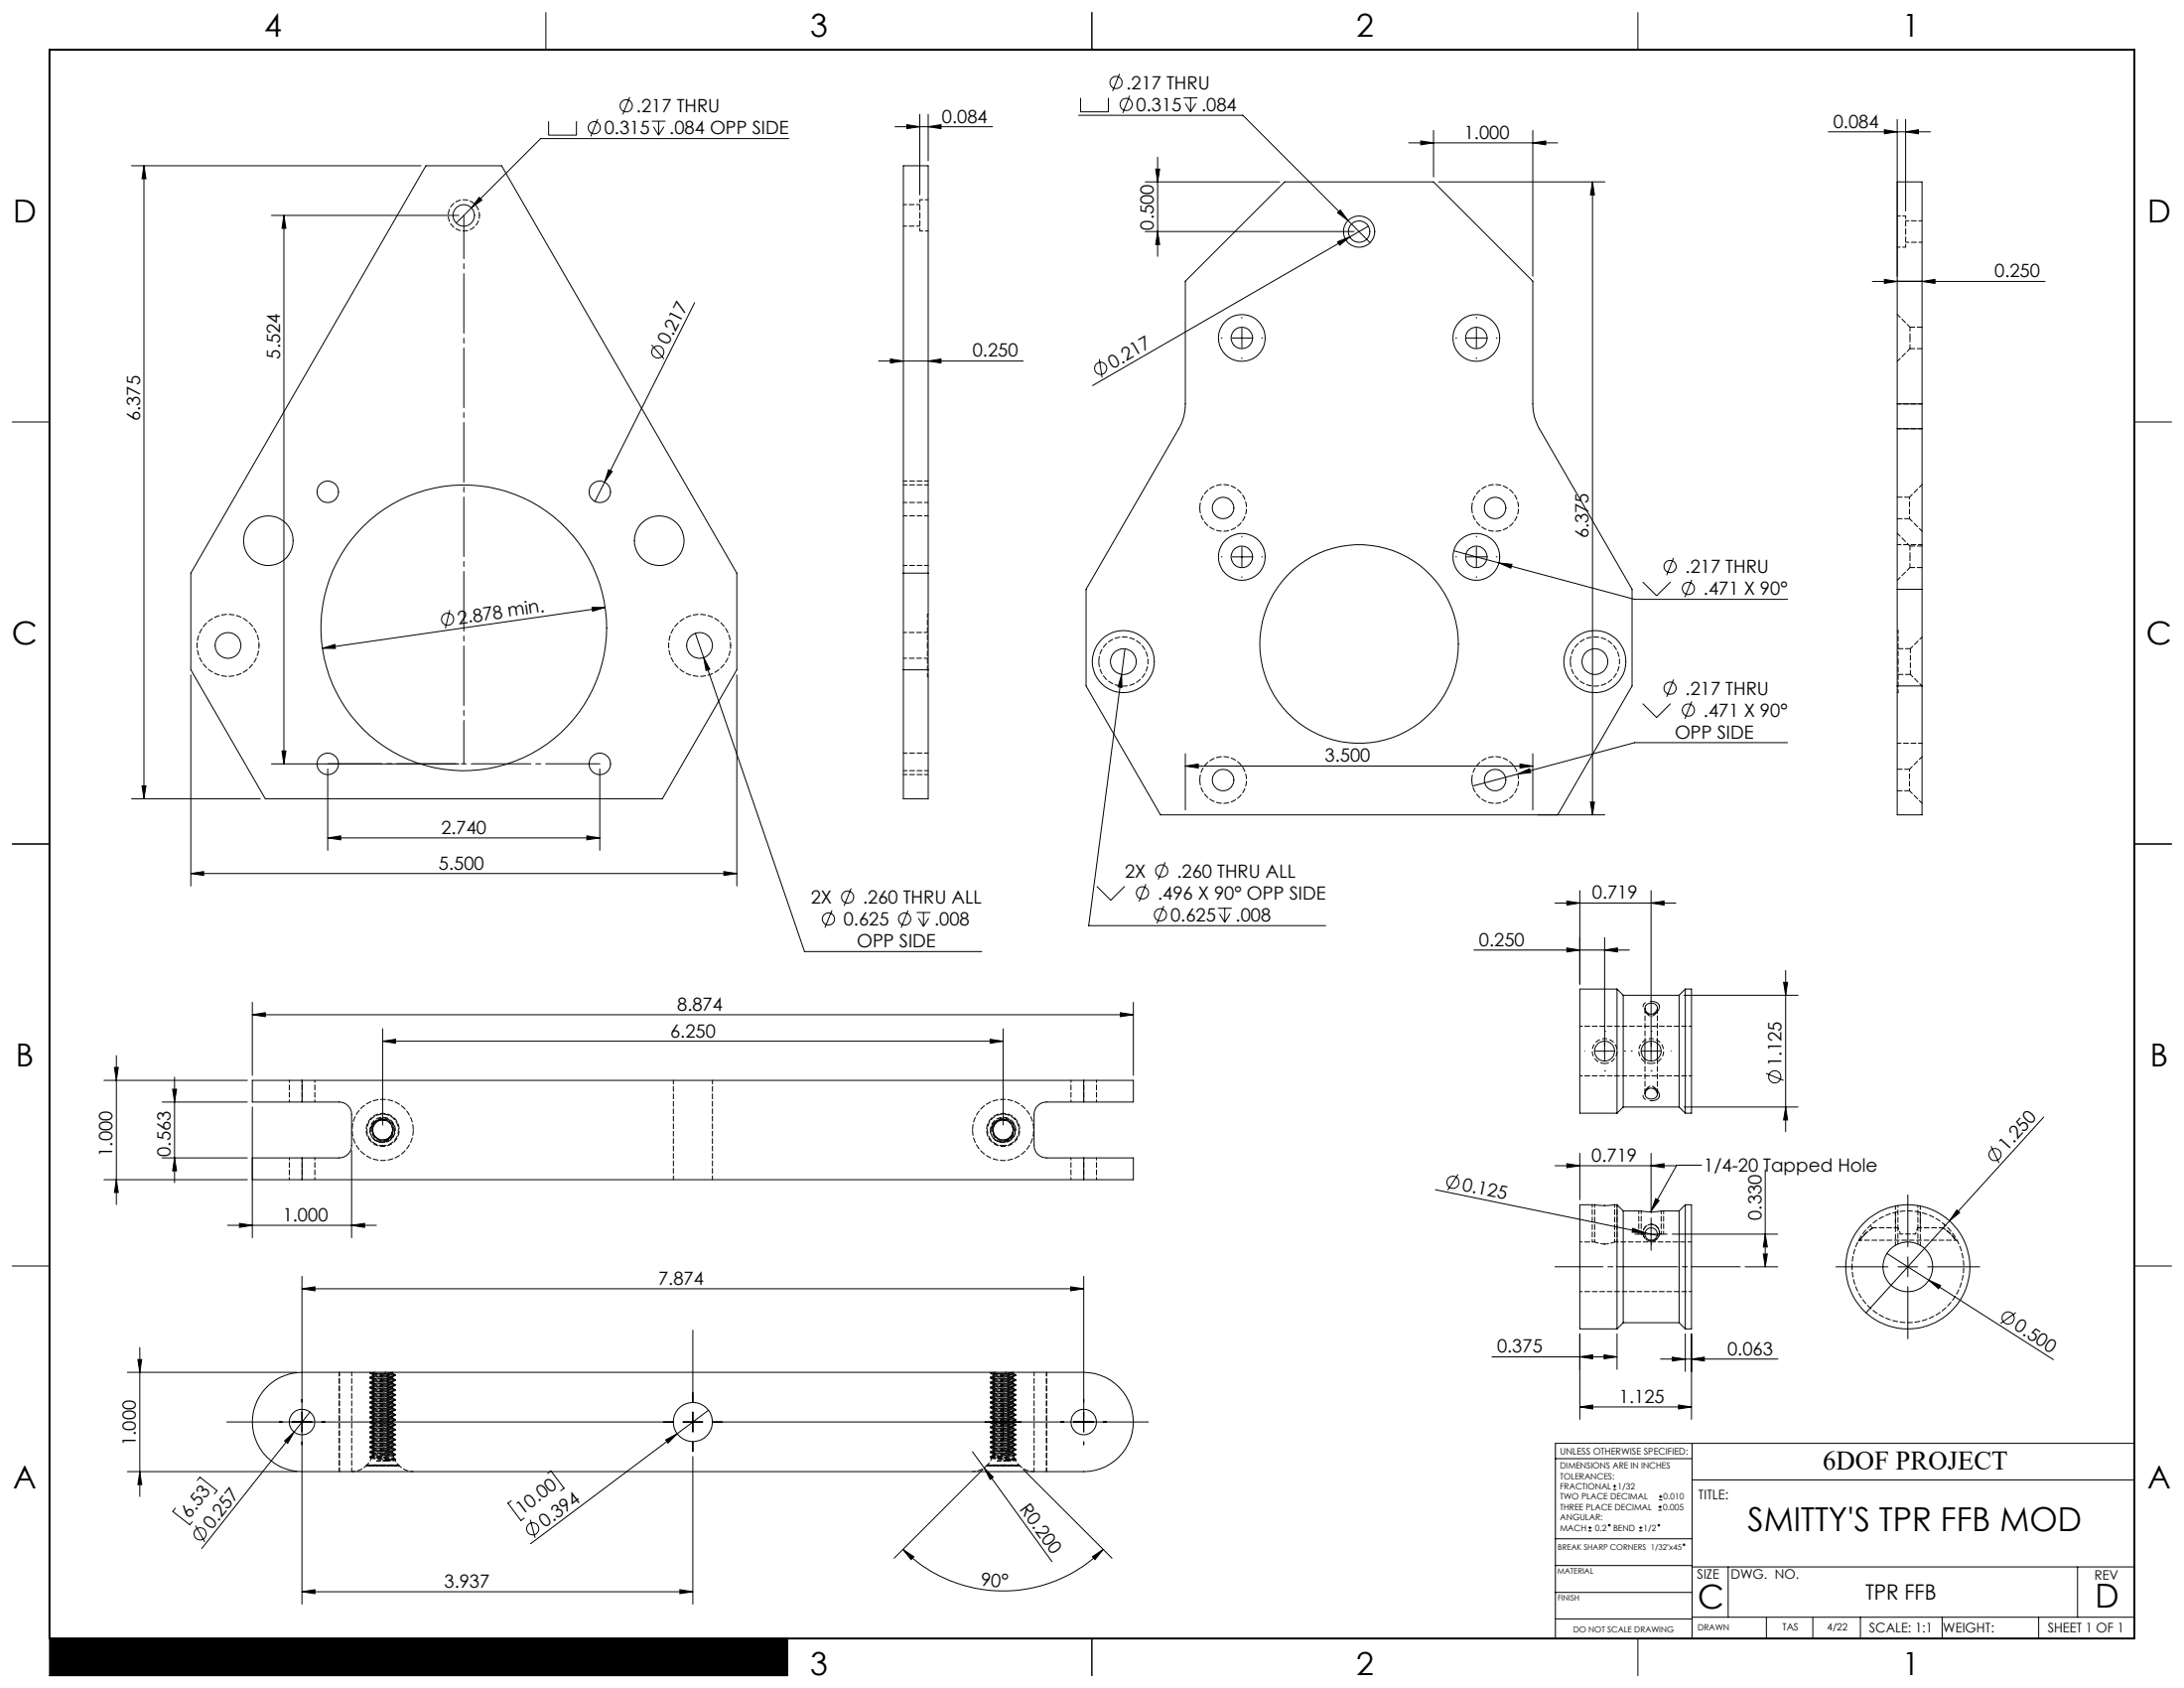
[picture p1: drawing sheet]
<svg xmlns="http://www.w3.org/2000/svg" width="559mm" height="432mm" viewBox="0 0 559 432" stroke-linecap="round" stroke-linejoin="round" font-family="sans-serif">
<g fill="none" stroke="#000" stroke-width=".25">
<path d="M139.7 3.2v9.5M279.4 3.2v9.5M286.5 18.9l-1.8 4.4M419.1 3.2v9.5M140.4 31v3.6h7.1v-3.6M152.9 30.4l-1.7 4.5M161.1 24.8l-1.8 4.5M166.8 31h3.5M167.2 32.4l1.3 2.2M168.5 31v3.6M169.9 32.4l-1.4 2.2M201.8 35.5h-63.5l-21.6 21.5"/>
<path d="M229 32.4h25M232 31.9l3.3 .5-3.3 .5zM235.3 29.2v20.6M237.5 32.4l3.3-.5v1zM237.5 29.2v11.9M276 29.5h42l26.9 26.9M276.5 25v3.6h7.1v-3.6M289 24.5l-1.7 4.4M302.8 25h3.6M303.3 26.5l1.3 2.1M304.6 25v3.6M306 26.5l-1.4 2.1"/>
<path d="M360.4 36.5h38.1M363.5 36.1l3.3 .4-3.3 .5zM366.8 33.4v11.9M392.2 36.5l3.3-.4v.9zM392.2 33.4v37.3M467.8 33.7h26.1M482.1 33.2l3.3 .5-3.3 .5zM485.4 30.6v177.9h6.4v-162h-6.4M487.6 33.7l3.3-.5v1zM487.6 30.6v23.4M33.7 42.4h74M36.8 42.4l.6 3.3h-1.1z"/>
<path d="M36.8 42.4v161.9M69.5 55.1h47.9M72.6 55.1v140.3M72.6 55.1l.6 3.3h-1.1zM109 42.4h19.3l60.2 104.2v24.7l-19 33h-101.6l-19.1-33v-24.7zM122.6 50.5l.7 .7-2.7 2zM231.1 42.4h6.4v161.9h-6.4zM293 46.5h34.4M293 59.2h53.5M295.7 43.3h1l-.5 3.2zM296.2 59.2l.5 3.3h-1zM296.2 40.2v25.4"/>
<path d="M342.9 53.7l2 2.7-2.7-2zM344.9 56.4l5.7 5.7M350.1 57.9l-4.7 2.7M368.1 46.5h42.5M407.5 46.5l.5 3.3h-1.1zM407.5 46.5v162M177.7 77.4l-25.5 50.9M342.2 61.8l3.2-1.2-2.6 2.1zM345.4 60.6l-65.9 38M479.1 72h44.1M482.1 71.5l3.3 .5-3.3 .5zM485.4 71.9h6.4"/>
<path d="M491.8 72l3.3-.5v1zM166.7 88.2l3.2 3.6M224.8 92.4h37M227.8 91.8l3.3 .6-3.3 .5zM237.5 92.4l3.3-.6v1.1zM281.3 91.9l.7 4.7M312.5 86.5h.2M315.2 86.5h5.1M317.7 81.2v.2M317.7 83.9v5.1M317.7 91.5v.3M322.8 86.5h.2"/>
<path d="M372.5 86.5h.2M375.2 86.5h5.1M377.8 81.2v.2M377.8 83.9v5.1M377.8 91.5v.3M382.8 86.5h.2M3.1 107.9h9.6M546.1 107.9h9.5M155.7 120.2l.9 .4-1.9 2.7zM317.7 137.2v.2M317.7 139.9v5.1M377.8 137.2v.2"/>
<path d="M377.8 139.9v5.1M115.1 156.1l-1.2 4.6M151.5 155.4h3.3l-3.2 1zM154.8 155.4l-72.3 10.4M231.1 146.6h6.4M312.5 142.5h.2M315.2 142.5h5.1M317.7 147.5v.2M322.8 142.5h.2M372 140.9l46.3 12.4h39.1M372.5 142.5h.2M375.2 142.5h5.1"/>
<path d="M377.8 147.5v.2M382.8 142.5h.2M383.5 144l3.4 .4-.3 .9zM420.3 148.9l3.6 3.5 3.5-3.5M428.2 142.7l-1.8 4.4M432.9 148.3l-1.8 4.5M485.4 150.7h6.4M48.8 172.6v54M82.5 165.8l3.2-.9 .1 1zM177.9 162l27.9 81.4h45.4M180.1 168.2l1.5 3-.9 .3zM188.5 172.6v54"/>
<path d="M231.1 171.3h6.4M287 172.5l.1 3.4-1-.2zM287 172.5l-8.4 64.3h60.6M287.8 166l-.8 6.5M420.3 180l3.6 3.6 3.5-3.6M428.2 173.8l-1.8 4.5M432.9 179.4l-1.8 4.5M485.4 175.5h6.4M69.5 195.4h47.9M72.1 192.1h1.1l-.6 3.3zM83.9 196.7v20.8M153.5 196.7v20.8"/>
<path d="M303.3 196l3.3-.6v1.1zM303.3 192.8v14.4M303.3 196h88.9M388.3 198l3.1-1.4 .3 1zM388.9 195.4l3.3 .6-3.3 .5zM392.2 192.8v14.4M457.4 190h-39.1l-41.5 11.1M3.1 215.9h9.6M33.7 204.3h32.9M36.3 201h1.1l-.6 3.3zM83.9 214.3l3.3-.5v1zM83.9 214.3h69.6"/>
<path d="M150.1 213.8l3.4 .5-3.4 .5zM406.9 205.2h1.1l-.5 3.3zM410.6 208.5h-113.7l-19-33v-24.8l23.7-41a12.3 12.3 0 0 0 1.7-6.4v-31.4l25.4-25.4h38.1l25.4 25.4v31.4a12.3 12.3 0 0 0 1.7 6.4l23.7 41v24.8l-19.1 33M546.1 215.9h9.5M48.8 223.4l3.3-.4v.9zM48.8 223.4h139.7M185.2 223l3.3 .4-3.3 .5zM212.9 232.9l-1.8 4.4M217.8 227.3l-1.8 4.4M232.3 232.9l-1.7 4.4M234.5 233.4h3.6M235 234.8l1.3 2.2"/>
<path d="M236.3 233.4v3.6M237.6 234.8l-1.3 2.2M280.6 226.7l3.6 3.6 3.6-3.6M293.2 226.2l-1.8 4.4M297.8 231.8l-1.8 4.4M298.1 220.6l-1.8 4.4M311.6 232.3h3.6M312 233.8l1.4 2.1M313.4 232.3v3.6M314.7 233.8l-1.3 2.1M397.9 231h30.9M400.9 230.5l3.3 .5-3.3 .5z"/>
<path d="M404.2 227.8v23.9M410.6 239.9v31.5M422.5 231l3.3-.5v1zM422.5 227.8v43.6M64.6 259.6l3.3-.6v1.1zM64.6 256.4v18.7M64.6 259.6h225.4M286.7 259l3.3 .6-3.3 .5zM290 256.4v18.7M377.1 243h39.8M400.9 242.5l3.3 .5-3.3 .5zM410.6 243l3.2-.5v1z"/>
<path d="M413.7 253v31.8M413.7 253h-9.5v31.8h9.5M413.7 253l1.6 1.6M415.3 254.6v28.6M415.3 254.6h14.3M420.9 258a1.59 1.59 0 0 0 1.6 1.4 1.59 1.59 0 0 0 1.5-1.4M429.6 254.6v28.6M430.9 254.6h29.2M431.2 253h1.6v31.8h-1.6M431.2 253v31.8M431.2 253l-1.6 1.6M456.4 251.3h1l-.5 3.3z"/>
<path d="M456.9 248.2v41.3M26.6 276.4h36.7M29.3 273h1l-.5 3.4zM29.8 270v38.1M44.2 278.6h1l-.5 3.3zM44.7 275.6v26.9M97.9 266.3l3.3-.4v1zM97.9 263.2v24.6M97.9 266.3h158.7M253.3 265.9l3.3 .4-3.3 .6zM256.6 263.2v24.6M405.4 268.9h.1"/>
<path d="M408 268.9h5.1M410.6 263.8h.1M410.6 274h.1M415.6 268.9h.1M417.4 268.9h.1M419.9 268.9h5.1M420.9 279.8a1.59 1.59 0 0 1 1.6-1.5 1.59 1.59 0 0 1 1.5 1.5M420.9 266.9v4M422.5 263.8h.1M422.5 274h.1M424 266.9v4M427.5 268.9h.1"/>
<path d="M451.9 274.6l4.4 1.8M41.5 281.9h21.8M41.5 296.2h21.8M44.7 296.2l.5 3.3h-1zM64.6 296.2h22.2a3.1 3.1 0 0 0 3.2-3.2v-7.9a3.2 3.2 0 0 0-3.2-3.2h-22.2v-5.5h225.4v5.5h-22.2a3.2 3.2 0 0 0-3.2 3.2v7.9a3.1 3.1 0 0 0 3.2 3.2h22.2v5.6h-225.4M64.6 283.2v33.4M90 294.3v22.3M98.6 286.6a2.55 2.55 0 0 0-3.2 1.8 2.55 2.55 0 0 0 1.9 3.1 2.55 2.55 0 0 0 3.1-1.8M257.3 286.6a2.55 2.55 0 0 0-3.1 1.8 2.55 2.55 0 0 0 1.8 3.1 2.55 2.55 0 0 0 3.1-1.8M397.9 298.2h30.9M400.9 297.7l3.3 .5-3.3 .5zM404.2 295v11.9"/>
<path d="M415.3 283.2l-1.6 1.6M415.3 283.2h14.3M422.5 298.2l3.3-.5v1zM422.5 295v15.3M429.6 283.2l1.6 1.6M430.9 283.2h29.2M435.4 298.1h-6.4l-6.5 11.7M451.7 299.2v24.9M456.9 283.2l.5 3.3h-1zM509.4 293.2l2.1 4.3M522.9 285.7l-45.5 50.1M26.6 301.8h36.7"/>
<path d="M29.8 301.8l.5 3.2h-1zM58.2 313.4h38.1M61.3 312.9l3.3 .5-3.3 .6zM90 313.4l3.3-.5v1.1zM367.3 304.3l53.6 11M373.1 300.4l-2.7 4M413.7 308.2v31.7M413.7 308.2h-.6a15.1 15.1 0 0 1-5.1 0h-3.8v31.7h9.5M413.7 308.2l1.6 1.6M415.3 309.8v28.5M415.3 309.8h4.7a12.9 12.9 0 0 0 5 0h4.6M417.8 314.2l3.1 1.1-3.3-.1z"/>
<path d="M418.3 315.7h8.3M420.9 315.3l3.1 .7M422.5 311.6v8.2M423.6 306.6l.9 .5-2 2.7zM427.8 315.7h27M429.6 309.8v28.5M431.2 308.2h1.6v31.7h-1.6M431.2 308.2v31.7M431.2 308.2l-1.6 1.6M451.7 315.7l.5 3.3h-1zM488.1 305.6v13.4M500.7 309.5l.7 .7-2.6 2.1z"/>
<path d="M3.1 323.8h9.6M77.3 329.7l3.3-.5v1zM77.3 326.5v83.9M77.3 329.7h200M274 329.2l3.3 .5-3.3 .5zM277.3 326.5v39.8M415.3 338.3l-1.6 1.6M415.3 338.3h14.3M429.6 338.3l1.6 1.6M446.5 324.1h8.3M451.2 320.8h1l-.5 3.3zM469.7 324.1h13.4"/>
<path d="M482.8 320.6l10.7 6.9M485.6 324.1h5.1M488.1 321.5v5.1M488.1 329.1v13.4M493.2 324.1h13.4M493.5 327.5l3 1.3-.5 .9zM493.5 327.5l31.9 20.3M515.8 335.8l-4 2.8M546.1 323.8h9.5M32.6 351h43.4M35.3 347.8h1l-.5 3.2zM35.8 344.7v38.1"/>
<path d="M68.3 354.8a12.7 12.7 0 0 1 9-3.8h200a12.7 12.7 0 0 1 12.7 12.7 12.7 12.7 0 0 1-12.7 12.7h-200a12.7 12.7 0 0 1-11.8-7.8 12.7 12.7 0 0 1 2.8-13.8zM177.3 340.3v18.4M256.6 359.1v9.3M381.7 347.1h32M404.2 359.9l3.3-.5v1zM404.2 347.1l3.3-.5v1zM404.2 341.2v21.9M404.2 359.9h28.6M410.4 346.6l3.3 .5-3.3 .5zM413.7 341.2v9.1M424.9 347.7h30M427.9 347.2l3.3 .5-3.3 .5z"/>
<path d="M429.5 359.4l3.3 .5-3.3 .5zM431.2 341.2v9.6M432.8 347.7l3.3-.5v1zM432.8 341.2v21.9M32.6 376.4h43.4M35.8 376.4l.5 3.4h-1zM50.5 378.7l.7-.8 4.3 3.4-.6 .9M58 363.7h114.2M72.8 368.6l2.4-2.3-1.6 2.9zM79.3 361.2l-27.7 34.9M140.1 376.9l.9-.6 3.3 4.4-.9 .7M170.3 368.3l3-1.6-2.4 2.4z"/>
<path d="M173.3 366.7l-37.6 28.2M174.7 363.7h5.1M177.3 372.6v37.8M177.3 361.2v5.1M177.3 368.8v2.5M181.3 360.8l-8 5.9M182.4 363.7h111.4M248.8 371.4l20.4 28.1M251.5 375.9l-22.7 22.7M251.8 375.5l2.3 2.4-.8 .6zM261.8 375.9l22.7 22.7M277.3 368.8v.8"/>
<path d="M398 373.1h34.9M413.1 379.8v.8M432.9 369.2v49.9M432.9 378.6h113.2M546.1 369.2h-148.1v49.9M44.9 385.8l-.7 .8 4.4 3.5 .6-.8M50 390.3l2.4 4.1M130.8 383.9l-.8 .6 3.3 4.5 .8-.7M135.7 388.8l1.2 4.6M231 396.3l2.8 1.9-.7 .8zM231 396.3a36.2 36.2 0 0 0 51.3 0M279.5 398.2l2.8-1.9-2.1 2.7z"/>
<path d="M398 393.6h35M406.4 391.6h.8M406.4 390.8h.8M406.8 390.4v.8M412.7 381h.9M412.7 380.2h.9M419.4 391.6h.8M419.4 390.8h.8M419.8 390.4v.8M424.3 386.3h.9M424.3 385.5h.9M424.5 383.7h.8"/>
<path d="M424.5 382.8h.8M424.7 385.1v.8M424.9 382.4v.9M12.7 419.1h188.8v9.6h-188.8zM77.3 407.2l3.3-.6v1.1zM77.3 407.2h100M139.7 419.1v9.6M174 406.6l3.3 .6-3.3 .5zM279.4 419.1v9.6M398 407.4h34.9M398 400.5h35M398 414.1h34.9"/>
<path d="M419.1 419.1v9.6M432.9 413.7h113.2M432.9 400.8h113.2M442.2 400.8v12.9M451.9 413.7v5.4M463.8 413.7v5.4M476 413.7v5.4M496.9 413.7v5.4M521.6 413.7v5.4M531.6 400.8v12.9"/>
<circle cx="152" cy="32.7" r="1.56"/>
<circle cx="160.2" cy="27.1" r="1.56"/>
<circle cx="285.6" cy="21.1" r="1.56"/>
<circle cx="288.1" cy="26.7" r="1.56"/>
<circle cx="118.7" cy="55.1" r="2.75"/>
<circle cx="347.7" cy="59.2" r="2.75"/>
<circle cx="347.7" cy="59.3" r="4"/>
<circle cx="168.3" cy="90" r="1.55"/>
<circle cx="281.6" cy="94.2" r="1.55"/>
<circle cx="317.7" cy="86.4" r="6"/>
<circle cx="317.7" cy="86.4" r="2.75"/>
<circle cx="377.7" cy="86.4" r="6"/>
<circle cx="377.8" cy="86.4" r="2.75"/>
<circle cx="68.7" cy="138.3" r="6.3"/>
<circle cx="83.9" cy="125.8" r="2.75"/>
<circle cx="153.5" cy="125.8" r="2.75"/>
<circle cx="168.7" cy="138.3" r="6.4"/>
<circle cx="313" cy="129.9" r="2.75"/>
<circle cx="382.6" cy="129.9" r="2.75"/>
<circle cx="114.5" cy="158.4" r="1.57"/>
<circle cx="317.7" cy="142.5" r="6"/>
<circle cx="317.7" cy="142.5" r="2.75"/>
<circle cx="377.7" cy="142.5" r="6"/>
<circle cx="377.8" cy="142.5" r="2.75"/>
<circle cx="427.3" cy="144.9" r="1.55"/>
<circle cx="432" cy="150.5" r="1.55"/>
<circle cx="58.3" cy="165.1" r="3.3"/>
<circle cx="118.7" cy="160.6" r="36.6"/>
<circle cx="179" cy="165.1" r="3.3"/>
<circle cx="287.4" cy="169.3" r="7.9"/>
<circle cx="287.4" cy="169.2" r="3.3"/>
<circle cx="347.7" cy="164.7" r="25.4"/>
<circle cx="408.1" cy="169.3" r="7.9"/>
<circle cx="408.1" cy="169.2" r="3.3"/>
<circle cx="427.3" cy="176" r="1.55"/>
<circle cx="83.9" cy="195.4" r="2.75"/>
<circle cx="153.5" cy="195.4" r="2.75"/>
<circle cx="313" cy="199.5" r="2.75"/>
<circle cx="382.6" cy="199.5" r="2.75"/>
<circle cx="432" cy="181.6" r="1.55"/>
<circle cx="212" cy="235.1" r="1.55"/>
<circle cx="216.9" cy="229.5" r="1.55"/>
<circle cx="231.5" cy="235.1" r="1.55"/>
<circle cx="292.3" cy="228.4" r="1.56"/>
<circle cx="296.9" cy="234" r="1.56"/>
<circle cx="297.2" cy="222.8" r="1.56"/>
<circle cx="410.6" cy="268.9" r="2.56"/>
<circle cx="422.5" cy="268.9" r="2.55"/>
<circle cx="454.1" cy="275.5" r="1.55"/>
<circle cx="97.6" cy="289.2" r="2.85"/>
<circle cx="256.3" cy="289.2" r="2.85"/>
<circle cx="510.4" cy="295.4" r="1.55"/>
<circle cx="371.7" cy="302.4" r="1.56"/>
<circle cx="422.5" cy="315.7" r="1.6"/>
<circle cx="488.1" cy="324.1" r="15.9"/>
<circle cx="488.1" cy="324.1" r="6.4"/>
<circle cx="513.8" cy="337.2" r="1.56"/>
<circle cx="77.3" cy="363.8" r="3.3"/>
<circle cx="177.3" cy="363.8" r="5"/>
<circle cx="277.3" cy="363.8" r="3.3"/>
<circle cx="51.2" cy="392.4" r="1.55"/>
<circle cx="136.3" cy="391.1" r="1.56"/>
<circle cx="411.8" cy="390.1" r=".2"/>
<circle cx="424.4" cy="390.2" r=".21"/>
<circle cx="430.9" cy="395.2" r=".2"/>
</g>
<g fill="none" stroke="#000" stroke-width=".25" stroke-dasharray="1.3 .6" stroke-dashoffset="-.1">
<path d="M281.1 169.2a6.3 6.3 0 0 1 9.2-5.6 6.3 6.3 0 0 1 .8 10.7 6.3 6.3 0 0 1-9.9-4.1l-.1-1M401.8 169.2a6.3 6.3 0 0 1 9.1-5.6 6.3 6.3 0 0 1 .9 10.7 6.3 6.3 0 0 1-9.9-4.1l-.1-1M105.7 289a7.8 7.8 0 0 0-11.4-6.9 7.8 7.8 0 0 0-.9 13.3 7.8 7.8 0 0 0 12.3-5.2v-1.2M248.8 289a7.8 7.8 0 0 1 11.5-6.9 7.8 7.8 0 0 1 .9 13.3 7.8 7.8 0 0 1-12.3-5.2l-.1-1.2M94.8 351.3l6.4 .6-6.5 .6M94.8 352.6l6.4 .5-6.5 .7M94.8 353.8l6.4 .6-6.5 .6M94.8 355.1l6.4 .6-6.5 .6M94.8 356.4l6.4 .6-6.5 .6M94.8 357.6l6.4 .6-6.5 .7M94.8 358.9l6.4 .6-6.5 .6M253.6 351.3l6.3 .6-6.5 .6"/>
<path d="M253.6 352.6l6.3 .5-6.5 .7M253.6 353.8l6.3 .6-6.5 .6M253.6 355.1l6.3 .6-6.5 .6M253.6 356.4l6.3 .6-6.5 .6M253.6 357.6l6.3 .6-6.5 .7M253.6 358.9l6.3 .6-6.5 .6M94.8 360.2l6.4 .6-6.5 .6M94.8 361.5l6.4 .5-6.5 .7M94.8 362.7l6.4 .6-6.5 .6M94.8 364l6.4 .6-6.5 .6M94.8 365.3l6.4 .5-6.5 .7M94.8 366.5l6.4 .6-6.5 .6"/>
<path d="M94.8 367.8l6.4 .6-6.5 .6M94.8 369.1l6.4 .6-6.5 .6M94.8 370.3l6.4 .6-6.5 .7M94.8 371.6l6.4 .6-6.5 .6M100.5 371.6l-5.3 .7M100.5 372.4l-5.2-.5M253.6 360.2l6.3 .6-6.5 .6M253.6 361.5l6.3 .5-6.5 .7M253.6 362.7l6.3 .6-6.5 .6M253.6 364l6.3 .6-6.5 .6M253.6 365.3l6.3 .5-6.5 .7M253.6 366.5l6.3 .6-6.5 .6"/>
<path d="M253.6 367.8l6.3 .6-6.5 .6M253.6 369.1l6.3 .6-6.5 .6M253.6 370.3l6.3 .6-6.5 .7M253.6 371.6l6.3 .6-6.5 .6M259.2 371.6l-5.2 .7M259.3 372.4l-5.2-.5"/>
</g>
<g fill="none" stroke="#000" stroke-width=".25" stroke-dasharray="1.3 .6">
<path d="M488.7 89.2h3.1M491.8 83.7h-3.1M307 129.9a6 6 0 0 1 8.7-5.3 6 6 0 0 1 .8 10.2 6 6 0 0 1-9.5-3.9v-1M376.6 129.9a6 6 0 0 1 8.7-5.3 6 6 0 0 1 .8 10.2 6 6 0 0 1-9.5-3.9v-1M485.4 132.7h3.2M488.6 127.2h-3.1M491.8 139.7h-3.1M237.5 157.2h-.2M488.7 145.2h3.1M237.3 173h.2M485.4 177.2h.2M485.6 161.3h-.2"/>
<path d="M485.6 172.5h3.2M488.8 165.9h-3.1M307 199.5a6 6 0 0 1 8.7-5.3 6 6 0 0 1 .8 10.2 6 6 0 0 1-9.5-3.9v-1M376.6 199.5a6 6 0 0 1 8.7-5.3 6 6 0 0 1 .8 10.2 6 6 0 0 1-9.5-3.9v-1M488.6 196.8h-3.1M485.4 202.3h3.2M420.9 257.9v9M420.9 270.9v8.9M424.1 266.9v-9M424.1 279.8v-8.9M94.7 289.6a3.2 3.2 0 0 1 3.8-3.8 3.2 3.2 0 0 1 2.2 4.8 3.2 3.2 0 0 1-5.2 .6M100.3 290.1a2.7 2.7 0 0 1-3.6 1.2 2.7 2.7 0 0 1-1.3-3.6 2.7 2.7 0 0 1 3.6-1.3 3 3 0 0 1 1.5 4.1 3 3 0 0 1-4.1 1.4"/>
<path d="M100.4 288.5l-.2-.5M100.4 289.6v.2M253.5 289.6a3.2 3.2 0 0 1 3.7-3.8 3.2 3.2 0 0 1 2.3 4.8 3.2 3.2 0 0 1-5.3 .6M259 290.1a2.7 2.7 0 0 1-3.6 1.2 2.7 2.7 0 0 1-1.2-3.6 2.7 2.7 0 0 1 3.6-1.3 3 3 0 0 1 1.5 4.1 3 3 0 0 1-4.1 1.4M259.1 289.6v.2M410.4 308.4h.2M410.6 318.2h-.3M422.3 310h.2M475.5 317.5l.4-.2M475.9 317.2h.1M479.2 314.1h.1M500.4 317.2l.4 .3"/>
<path d="M94.7 352.3v.2M94.7 353.6v.2M94.7 354.9v.1M94.7 356.2v.1M94.7 357.4v.2M94.7 358.7v.2M94.7 360v.1M94.7 351.1v.1M94.7 351.2v.1M94.7 352.5h.1M94.7 353.8h.1M94.7 355v.1"/>
<path d="M94.7 356.3h.1M94.7 357.6h.1M94.7 358.9h.1M95.4 359.2v.4M95.4 358v.3M95.4 356.7v.3M95.4 355.4v.4M95.4 354.2v.3M95.4 352.9v.3M95.4 351.6v.3M95.4 352l5 .6M95.4 353.2l5 .6"/>
<path d="M95.4 354.5l5 .6M95.4 355.8l5 .6M95.4 357l5 .6M95.4 358.3l5 .6M95.4 359.6l5 .6M100.4 351l-5 .7M100.5 351.3l-5.1 .6M100.5 352.6l-5.1 .6M100.5 353.9l-5.1 .6M100.5 355.1l-5.1 .7M100.5 356.4l-5.1 .6M100.5 357.7l-5.1 .6"/>
<path d="M100.5 358.9l-5.1 .7M100.5 351.3v-.3M100.5 352.6v-.3M100.5 353.9v-.4M100.5 355.1v-.3M100.5 356.4v-.3M100.5 357.7v-.4M100.5 358.9v-.3M101.2 353.1v-.1M101.2 354.4v-.2M101.2 355.7v-.2M101.2 356.9v-.1"/>
<path d="M101.2 358.2v-.1M101.2 359.5v-.2M101.2 351.9v-.2M253.4 352.3v.2M253.4 353.6v.2M253.4 354.9v.1M253.4 356.2v.1M253.4 357.4v.2M253.4 358.7v.2M253.4 360v.1M253.4 351.1v.1M253.4 351.2l.1 .1"/>
<path d="M253.4 352.5h.1M253.4 353.8h.1M253.4 355l.1 .1M253.4 356.3h.1M253.4 357.6h.1M253.4 358.9h.1M254.1 359.2v.4M254.1 358v.3M254.1 356.7v.3M254.1 355.4v.4M254.1 354.2v.3M254.1 352.9v.3"/>
<path d="M254.1 351.6v.3M254.1 352l5.1 .6M254.1 353.2l5.1 .6M254.1 354.5l5.1 .6M254.1 355.8l5.1 .6M254.1 357l5.1 .6M254.1 358.3l5.1 .6M254.1 359.6l5.1 .6M259.1 351l-4.9 .7M259.2 351.3l-5.1 .6M259.2 352.6l-5.1 .6M259.2 353.9l-5.1 .6"/>
<path d="M259.2 355.1l-5.1 .7M259.2 356.4l-5.1 .6M259.2 357.7l-5.1 .6M259.2 358.9l-5.1 .7M259.2 351.3v-.3M259.2 352.6v-.3M259.2 353.9v-.4M259.2 355.1v-.3M259.2 356.4v-.3M259.2 357.7v-.4M259.2 358.9v-.3M259.9 353.1v-.1"/>
<path d="M259.9 354.4v-.2M259.9 355.7v-.2M259.9 356.9v-.1M259.9 358.2v-.1M259.9 359.5v-.2M259.9 351.9v-.2M93.9 374.8l-.2 .2M94.7 361.2v.2M94.7 362.5v.2M94.7 363.8v.1M94.7 365v.2M94.7 366.3v.2"/>
<path d="M94.7 367.6v.1M94.7 368.9v.1M94.7 370.1v.2M94.7 371.4v.2M94.7 372.7v.1M94.7 360.1h.1M94.7 361.4h.1M94.7 362.7h.1M94.7 363.9v.1M94.7 365.2h.1M94.7 366.5h.1M94.7 367.7v.1"/>
<path d="M94.7 369h.1M94.7 370.3h.1M94.7 371.6h.1M94.7 372.8h.1M94.7 372.8l.4 .3M95.3 371.9l-.1 .4M95.4 370.7v.3M95.4 369.4v.3M95.4 368.1v.4M95.4 366.9v.3M95.4 365.6v.3M95.4 364.3v.3"/>
<path d="M95.4 363.1v.3M95.4 361.8v.3M95.4 360.5v.3M95.4 360.9l5 .5M95.4 362.1l5 .6M95.4 363.4l5 .6M95.4 364.7l5 .6M95.4 365.9l5 .6M95.4 367.2l5 .6M95.4 368.5l5 .6M95.4 369.7l5 .6M100.4 372.6l.5-.3"/>
<path d="M100.5 360.2l-5.1 .6M100.5 361.5l-5.1 .6M100.5 362.7l-5.1 .7M100.5 364l-5.1 .6M100.5 365.3l-5.1 .6M100.5 366.6l-5.1 .6M100.5 367.8l-5.1 .7M100.5 369.1l-5.1 .6M100.5 370.4l-5.1 .6M100.5 360.2v-.3M100.5 361.5v-.3M100.5 362.7v-.3"/>
<path d="M100.5 364v-.3M100.5 365.3v-.3M100.5 366.6v-.4M100.5 367.8v-.3M100.5 369.1v-.3M100.5 370.4v-.4M100.5 371.6v-.3M100.8 373.6l.1-.1M101.1 373.3l-.3-.2M101.2 360.8v-.2M101.2 362v-.1M101.2 363.3v-.2"/>
<path d="M101.2 364.6v-.2M101.2 365.8v-.1M101.2 367.1v-.2M101.2 368.4v-.2M101.2 369.6v-.1M101.2 370.9v-.1M101.2 372.2v-.2M101.2 373.5v-.2M102.2 375l-.2-.2M252.6 374.8l-.2 .2M253.4 361.2v.2M253.4 362.5v.2"/>
<path d="M253.4 363.8v.1M253.4 365v.2M253.4 366.3v.2M253.4 367.6v.1M253.4 368.9v.1M253.4 370.1v.2M253.4 371.4v.2M253.4 372.7v.1M253.4 360.1h.1M253.4 361.4h.1M253.4 362.7h.1M253.4 363.9l.1 .1"/>
<path d="M253.4 365.2h.1M253.4 366.5h.1M253.4 367.7l.1 .1M253.4 369h.1M253.4 370.3h.1M253.4 371.6h.1M253.4 372.8h.1M253.4 372.8l.4 .3M254.1 371.9l-.1 .4M254.1 370.7v.3M254.1 369.4v.3M254.1 368.1v.4"/>
<path d="M254.1 366.9v.3M254.1 365.6v.3M254.1 364.3v.3M254.1 363.1v.3M254.1 361.8v.3M254.1 360.5v.3M254.1 360.9l5.1 .5M254.1 362.1l5.1 .6M254.1 363.4l5.1 .6M254.1 364.7l5.1 .6M254.1 365.9l5.1 .6M254.1 367.2l5.1 .6"/>
<path d="M254.1 368.5l5.1 .6M254.1 369.7l5.1 .6M259.1 372.6l.5-.3M259.2 360.2l-5.1 .6M259.2 361.5l-5.1 .6M259.2 362.7l-5.1 .7M259.2 364l-5.1 .6M259.2 365.3l-5.1 .6M259.2 366.6l-5.1 .6M259.2 367.8l-5.1 .7M259.2 369.1l-5.1 .6M259.2 370.4l-5.1 .6"/>
<path d="M259.2 360.2v-.3M259.2 361.5v-.3M259.2 362.7v-.3M259.2 364v-.3M259.2 365.3v-.3M259.2 366.6v-.4M259.2 367.8v-.3M259.2 369.1v-.3M259.2 370.4v-.4M259.2 371.6v-.3M259.5 373.6l.1-.1M259.9 373.3l-.3-.2"/>
<path d="M259.9 360.8v-.2M259.9 362v-.1M259.9 363.3v-.2M259.9 364.6v-.2M259.9 365.8v-.1M259.9 367.1v-.2M259.9 368.4v-.2M259.9 369.6v-.1M259.9 370.9v-.1M259.9 372.2v-.2M259.9 373.5v-.2M260.9 375l-.2-.2"/>
</g>
<g fill="none" stroke="#000" stroke-width=".25" stroke-dasharray="1.3 .6" stroke-dashoffset=".5">
<path d="M122.7 55.1a4 4 0 0 0-5.8-3.6 4 4 0 0 0-.7 6.8 4 4 0 0 0 6.4-2.4l.1-.8M235.4 55.1v-4M235.4 59.1v-4M235.4 59.1h2.1M237.5 51.1h-2.1M487.6 59.2v-4M487.6 55.2h-2.2M485.4 63.2h2.2M487.6 63.2v-4M66.3 165.1a7.9 7.9 0 0 0-11.6-7.1 7.9 7.9 0 0 0-.9 13.6 7.9 7.9 0 0 0 12.4-5.4l.1-1.1M186.9 165.1a7.9 7.9 0 0 0-11.5-7.1 7.9 7.9 0 0 0-1 13.6 7.9 7.9 0 0 0 12.5-5.4v-1.1M237.3 165.1v-7.9"/>
<path d="M237.3 173v-7.9M485.6 169.2v-7.9M485.6 177.2v-8M100.4 288.7v.9M419.3 309.8v5.9M419.9 315.7h1M419.9 309.8v5.9M424.1 315.7h.9M425 315.7v-5.9M425.7 309.8v5.9M485.6 310v4.1M485.6 314.1v4.1"/>
<path d="M486.2 315.7h4M490.7 314.1v-4.1M490.7 318.2v-4.1M473.9 324a14.3 14.3 0 0 1 21.2-12.4 14.3 14.3 0 0 1 .6 24.6 14.3 14.3 0 0 1-21.8-11.4v-.8M93.7 375a5.1 5.1 0 0 1-3.6 1.4M95 373l-1.1 1.8M105.7 376.4a5.1 5.1 0 0 1-3.5-1.4M252.4 375a5.1 5.1 0 0 1-3.6 1.4M253.8 373l-1.2 1.8M264.5 376.4a5.1 5.1 0 0 1-3.6-1.4"/>
</g>
<g fill="none" stroke="#000" stroke-width=".25" stroke-dasharray="1.3 .6" stroke-dashoffset=".4">
<path d="M231.1 57.8h4.3M235.4 52.3h-4.3M491.8 56.5h-4.2M487.6 62h4.2M231.1 168.4h6.2M237.3 161.8h-6.2M488.8 172.5l3 3M491.8 162.9l-3 3M485 308.5v10M491.3 308.5v10M94.7 352.5l.7 .4M94.7 353.8l.7 .4"/>
<path d="M94.7 355.1l.7 .4M94.7 356.3l.7 .4M94.7 357.6l.7 .4M94.7 358.9l.7 .4M94.7 351.3l.7 .4M95.4 351.9l-.7 .4M95.4 353.2l-.7 .4M95.4 354.5l-.7 .4M95.4 355.7l-.7 .4M95.4 357l-.7 .4M95.4 358.3l-.7 .4M95.4 359.5l-.7 .4"/>
<path d="M100.2 352.4l.7-.4M100.2 353.6l.7-.4M100.2 354.9l.7-.4M100.2 356.2l.7-.4M100.2 357.4l.7-.4M100.2 358.7l.7-.4M100.2 360l.7-.4M101.1 353l-.7-.4M101.1 354.2l-.7-.4M101.1 355.5l-.7-.4M101.1 356.8l-.7-.4M101.1 358l-.7-.4"/>
<path d="M101.1 359.3l-.7-.4M101.1 351.7l-.7-.4M253.4 352.5l.7 .4M253.4 353.8l.7 .4M253.4 355.1l.7 .4M253.4 356.3l.7 .4M253.4 357.6l.7 .4M253.4 358.9l.7 .4M253.4 351.3l.7 .4M254.1 351.9l-.7 .4M254.1 353.2l-.7 .4M254.1 354.5l-.7 .4"/>
<path d="M254.1 355.7l-.7 .4M254.1 357l-.7 .4M254.1 358.3l-.7 .4M254.1 359.5l-.7 .4M259 352.4l.6-.4M259 353.6l.6-.4M259 354.9l.6-.4M259 356.2l.6-.4M259 357.4l.6-.4M259 358.7l.6-.4M259 360l.6-.4M259.9 353l-.7-.4"/>
<path d="M259.9 354.2l-.7-.4M259.9 355.5l-.7-.4M259.9 356.8l-.7-.4M259.9 358l-.7-.4M259.9 359.3l-.7-.4M259.9 351.7l-.7-.4M94.7 360.1l.7 .4M94.7 361.4l.7 .4M94.7 362.7l.7 .4M94.7 364l.7 .4M94.7 365.2l.7 .4M94.7 366.5l.7 .4"/>
<path d="M94.7 367.8l.7 .4M94.7 369l.7 .4M94.7 370.3l.7 .4M94.7 371.6l.7 .4M95.4 371l.8 .2M95.4 360.8l-.7 .4M95.4 362.1l-.7 .4M95.4 363.4l-.7 .4M95.4 364.6l-.7 .4M95.4 365.9l-.7 .4M95.4 367.2l-.7 .4M95.4 368.4l-.7 .4"/>
<path d="M95.4 369.7l-.7 .4M95.4 371l-.7 .4M95.5 370.7l4.3 .5M96.2 371.2l4.2 .4M96.4 373.7h2.5M98.9 373.7l2.1-.2-5.9-.4M100.2 361.2l.7-.4M100.2 362.5l.7-.4M100.2 363.8l.7-.4M100.2 365.1l.7-.4M100.2 366.3l.7-.4M100.2 367.6l.7-.4"/>
<path d="M100.2 368.9l.7-.4M100.2 370.1l.7-.4M100.2 371.4l.7-.4M101.1 360.6l-.7-.4M101.1 361.8l-.7-.4M101.1 363.1l-.7-.4M101.1 364.4l-.7-.4M101.1 365.7l-.7-.4M101.1 366.9l-.7-.4M101.1 368.2l-.7-.4M101.1 369.5l-.7-.4M101.1 370.7l-.7-.4"/>
<path d="M101.1 372l-.7-.4M253.4 360.1l.7 .4M253.4 361.4l.7 .4M253.4 362.7l.7 .4M253.4 364l.7 .4M253.4 365.2l.7 .4M253.4 366.5l.7 .4M253.4 367.8l.7 .4M253.4 369l.7 .4M253.4 370.3l.7 .4M253.4 371.6l.7 .4M254.1 371l.8 .2"/>
<path d="M254.1 360.8l-.7 .4M254.1 362.1l-.7 .4M254.1 363.4l-.7 .4M254.1 364.6l-.7 .4M254.1 365.9l-.7 .4M254.1 367.2l-.7 .4M254.1 368.4l-.7 .4M254.1 369.7l-.7 .4M254.1 371l-.7 .4M254.2 370.7l4.3 .5M254.9 371.2l4.2 .4M255.2 373.7h2.4"/>
<path d="M257.6 373.7l2.2-.2-5.9-.4M259 361.2l.6-.4M259 362.5l.6-.4M259 363.8l.6-.4M259 365.1l.6-.4M259 366.3l.6-.4M259 367.6l.6-.4M259 368.9l.6-.4M259 370.1l.6-.4M259 371.4l.6-.4M259.9 360.6l-.7-.4M259.9 361.8l-.7-.4"/>
<path d="M259.9 363.1l-.7-.4M259.9 364.4l-.7-.4M259.9 365.7l-.7-.4M259.9 366.9l-.7-.4M259.9 368.2l-.7-.4M259.9 369.5l-.7-.4M259.9 370.7l-.7-.4M259.9 372l-.7-.4"/>
</g>
<g fill="none" stroke="#000" stroke-width=".25" stroke-dasharray="1.3 .6" stroke-dashoffset=".3">
<path d="M485.4 92.4l3.3-3.2M488.7 83.7l-3.3-3.3M485.4 109.7h6.4M491.8 103.3h-6.4M231.1 128.5h6.4M237.5 131.9h-6.4M237.5 123h-6.4M237.5 124h-6.4M488.6 132.7l3.2 3.2M488.7 139.7l-3.3-3.3M491.8 123.9l-3.2 3.3M491.8 139.3h-6.4"/>
<path d="M231.1 144.6h6.4M485.4 148.4l3.3-3.2M231.1 198.1h6.4M231.1 197.1h6.4M237.5 192.6h-6.4M485.4 190.1h6.4M491.8 193.5l-3.2 3.3M488.6 202.3l3.2 3.2M172.3 276.3v25.4M97.6 286.4a2.58 2.58 0 0 0-2.2 2 2.58 2.58 0 0 0 1.2 2.8M97.9 293.1a4 4 0 0 0 3.6-5.8 4 4 0 0 0-6.8-.7 4 4 0 0 0 2.4 6.4l.8 .1M256.4 286.4a2.58 2.58 0 0 0-2.3 2 2.58 2.58 0 0 0 1.2 2.8"/>
<path d="M256.7 293.1a4 4 0 0 1-3.7-5.8 4 4 0 0 1 6.9-.7 4 4 0 0 1-2.4 6.4l-.8 .1M259.2 288.6l-.2-.6M182.3 301.7v-25.4M408 317.7l2.6 .5M410.6 318.2l2.5-.5M432.8 317.7h-19.7M485.6 314.1h-6.4M497.1 314.1h-6.4M94.7 351.1l6.4 .6M94.7 352.3l6.4 .6M94.7 353.6l6.4 .6M94.7 354.9l6.4 .6"/>
<path d="M94.7 356.2l6.4 .5M94.7 357.4l6.4 .6M94.7 358.7l6.4 .6M94.7 360l6.4 .6M95.5 351.7l5 .6-5.1 .6M95.5 353l5 .5-5.1 .7M95.5 354.2l5 .6-5.1 .7M95.5 355.5l5 .6-5.1 .6M95.5 356.8l5 .6-5.1 .6M95.5 358l5 .6-5.1 .7M95.5 359.3l5 .6-5.1 .6M253.4 351.1l6.4 .6"/>
<path d="M253.4 352.3l6.4 .6M253.4 353.6l6.4 .6M253.4 356.2l6.4 .5M253.4 357.4l6.4 .6M253.4 358.7l6.5 .6M253.4 354.9l6.4 .6M253.4 360l6.4 .6M254.2 351.7l5 .6-5 .6M254.2 353l5 .5-5 .7M254.2 354.2l5 .6-5 .7M254.2 355.5l5 .6-5 .6M254.2 356.8l5 .6-5 .6"/>
<path d="M254.2 358l5 .6-5 .7M254.2 359.3l5 .6-5 .6M86.8 376.4v-25.4M90 376.4v-25.4M94.7 368.9l6.4 .5M94.7 370.1l6.4 .6M94.7 371.4l6.4 .6M94.7 372.7l6.4 .6M94.7 361.2l6.4 .6M94.7 362.5l6.4 .6M94.7 363.8l6.4 .6M94.7 365l6.4 .6"/>
<path d="M94.7 366.3l6.4 .6M94.7 367.6l6.4 .6M95.3 372.3l-.6 .3M95.5 360.6l5 .6-5.1 .6M95.5 361.8l5 .6-5.1 .7M95.5 363.1l5 .6-5.1 .7M95.5 364.4l5 .6-5.1 .6M95.5 365.7l5 .5-5.1 .7M95.5 366.9l5 .6-5.1 .7M95.5 368.2l5 .6-5.1 .6M95.5 369.5l5 .6-5.1 .6M100.8 373.1l-4.4 .6"/>
<path d="M100.9 373.1l-.3-.6M253.4 361.2l6.5 .6M253.4 363.8l6.4 .6M253.4 365l6.5 .7M253.4 366.3l6.4 .6M253.4 367.6l6.4 .6M253.4 368.9l6.5 .6M253.4 370.1l6.4 .6M253.4 362.5l6.5 .6M253.4 371.4l6.4 .6M253.4 372.7l6.4 .6M254 372.3l-.6 .3"/>
<path d="M254.2 360.6l5 .6-5 .6M254.2 361.8l5 .6-5 .7M254.2 363.1l5 .6-5 .7M254.2 364.4l5 .6-5 .6M254.2 365.7l5 .5-5 .7M254.2 366.9l5 .6-5 .7M254.2 368.2l5 .6-5 .6M254.2 369.5l5 .6-5 .6M259.6 373.1l-4.4 .6M259.6 373.1l-.2-.6M264.6 376.4v-25.4M267.8 376.4v-25.4"/>
</g>
<g fill="none" stroke="#000" stroke-width=".25" stroke-dasharray="1.3 .6" stroke-dashoffset=".2">
<path d="M488.7 86.4v-2.7M488.7 89.2v-2.8M488.7 142.4v-2.7M488.7 145.2v-2.8M488.8 165.9v6.6M477 315.9l2.2-1.8M479.2 314.1a11.5 11.5 0 0 0-3.3 3.1M101.1 351.7l-6.4 .6M101.1 353l-6.4 .6M101.1 354.2l-6.4 .7M101.1 355.5l-6.4 .6M101.1 356.8l-6.4 .6"/>
<path d="M101.1 358.1l-6.4 .6M101.1 359.3l-6.4 .6M259.9 353l-6.4 .6M259.9 354.2l-6.4 .7M259.9 355.5l-6.4 .6M259.9 356.8l-6.4 .6M259.9 358.1l-6.4 .6M259.9 359.3l-6.4 .6M259.9 351.7l-6.4 .6M97.9 374.8h4.1h-8.1h4M101.1 360.6l-6.4 .6M101.1 361.9l-6.4 .6"/>
<path d="M101.1 363.1l-6.4 .7M101.1 364.4l-6.4 .6M101.1 365.7l-6.4 .6M101.1 366.9l-6.4 .7M101.1 368.2l-6.4 .6M101.1 369.5l-6.4 .6M101.1 370.8l-6.4 .6M101.1 372l-6.4 .6M256.7 374.8h-4.1h8.1h-4M259.9 360.6l-6.4 .6M259.9 361.9l-6.4 .6M259.9 363.1l-6.4 .7"/>
<path d="M259.9 364.4l-6.4 .6M259.9 365.7l-6.4 .6M259.9 366.9l-6.4 .7M259.9 368.2l-6.4 .6M259.9 369.5l-6.4 .6M259.9 370.8l-6.4 .6M259.9 372l-6.4 .6"/>
</g>
<g fill="none" stroke="#000" stroke-width=".25" stroke-dasharray="1.3 .6" stroke-dashoffset=".7">
<path d="M488.6 127.2v5.5M488.6 196.8v5.5M420.9 257.9a1.58 1.58 0 0 0 .7 1.7 1.58 1.58 0 0 0 1.8-.1l.5-.7 .2-.9M74 276.3v5.6M77.3 276.3v5.6M274 276.3v5.6M277.3 276.3v5.6M424.1 279.8a1.58 1.58 0 0 0-.7-1.6 1.58 1.58 0 0 0-1.8 0l-.6 .9-.1 .7M74 296.2v5.5M77.3 296.2v5.5M80.6 281.9v-5.6M97.9 293.3a4.2 4.2 0 0 1-3.8-6.1 4.2 4.2 0 0 1 7.2-.7 4.2 4.2 0 0 1-2.6 6.7l-.8 .1"/>
<path d="M98.9 292.1a3.1 3.1 0 0 0 2.2-3.4 3.1 3.1 0 0 0-3.2-2.6 3.1 3.1 0 0 0-2.9 3 2.77 2.77 0 0 0 2.7 2.8 2.77 2.77 0 0 0 2.9-2.6 2.77 2.77 0 0 0-2.7-2.9M256.7 293.3a4.2 4.2 0 0 0 3.8-6.1 4.2 4.2 0 0 0-7.2-.7 4.2 4.2 0 0 0 2.5 6.7l.9 .1M257.6 292.1a3.1 3.1 0 0 0 2.2-3.4 3.1 3.1 0 0 0-3.2-2.6 3.1 3.1 0 0 0-2.8 3 2.77 2.77 0 0 0 2.6 2.8 2.77 2.77 0 0 0 2.9-2.6 2.77 2.77 0 0 0-2.6-2.9M274 296.2v5.5M277.3 296.2v5.5M280.6 281.9v-5.6M80.6 301.7v-5.5M280.6 301.7v-5.5M96 351l-1.3 .2M254.8 351l-1.4 .2M95.3 372.4l5.5 .7M96.2 371.2h3.6"/>
<path d="M97.9 375h-4.2h8.5h-4.3M254.1 372.4l5.5 .7M256.7 375h4.2h-8.5h4.3M258.5 371.2h-3.6"/>
</g>
<path d="M485.4 103.3h6.4M491.8 109.7h-6.4M424.1 257.9a1.6 1.6 0 0 0-1.6-1.3 1.6 1.6 0 0 0-1.6 1.3M77.3 276.3v5.6M277.3 276.3v5.6M420.9 279.8a1.64 1.64 0 0 0 1.5 1.3 1.64 1.64 0 0 0 1.6-1.1M77.3 296.2v5.5M277.3 296.2v5.5M424 280l.1-.2" fill="none" stroke="#000" stroke-width=".25" stroke-dasharray="6.3 1.3 1.3 1.3 1.3 1.3"/>
<g fill="none" stroke="#000" stroke-width=".25" stroke-dasharray="1.3 .6" stroke-dashoffset=".6">
<path d="M404.2 275.2h28.6M432.8 262.5h-28.6M407.4 308.2v9.5M408 308.2v9.5M408 317.7h-3.8M413.1 317.7v-9.5M413.7 308.2v9.5M424.6 315.7a2.1 2.1 0 0 0-2.9-2.3 2.1 2.1 0 0 0-.6 3.6 2.1 2.1 0 0 0 3.4-1.2l.1-.1M479.2 314.1l-.5-.3 .1-.6M485 310.1v4M491.3 310.1v4M497.5 313.2v.1a.51 .51 0 0 1-.4 .8"/>
<path d="M404.2 330.4h28.6M95 373l5.6-.5M95.3 371.9l5.1-.6-.6-.1M253.8 373l5.6-.5M254.1 371.9l5.1-.6-.7-.1"/>
</g>
<path d="M94.8 372.9l6.4 .6-2.3 .2M101.1 373.3l-4.7 .4M253.6 372.9l6.3 .6-2.3 .2M259.9 373.3l-4.7 .4" fill="none" stroke="#000" stroke-width=".25" stroke-dasharray="1.3 .6" stroke-dashoffset=".1"/>
<path d="M98.5 351l1.9 .3M257.3 351l1.9 .3" fill="none" stroke="#000" stroke-width=".25" stroke-dasharray="1.3 .6" stroke-dashoffset="1"/>
<path d="M475.9 317.3h24.5M485.6 308.4v1.6M490.2 315.7l.5-1.6M490.7 310v-1.6M102 374.8l-1-1.3M260.7 374.8l-.9-1.3" fill="none" stroke="#000" stroke-width=".25" stroke-dasharray="1.3 .6" stroke-dashoffset=".8"/>
<path d="M424.6 315.7a2.1 2.1 0 0 1-3.3 1.4 2.1 2.1 0 0 1 .2-3.6 2.1 2.1 0 0 1 3.1 1.8v.4" fill="none" stroke="#000" stroke-width=".25" stroke-dasharray="6.3 1.3 1.3 1.3 1.3 1.3" stroke-dashoffset="2.8"/>
<path d="M475.9 317.2l1.1-1.3M485.6 314.1l.6 1.6" fill="none" stroke="#000" stroke-width=".25" stroke-dasharray="1.3 .6" stroke-dashoffset=".9"/>
<path d="M499.3 315.9l1.1 1.4a11.5 11.5 0 0 0-3.3-3.2l2.2 1.8" fill="none" stroke="#000" stroke-width=".25" stroke-dasharray="1.3 .6" stroke-dashoffset="-.2"/>
<path d="M424.6 257.3a2.03 2.03 0 0 1-2.3 2.3 2.03 2.03 0 0 1-1.6-2.8 2.56 2.56 0 0 1 3.9 .5M424.6 280.4a2.49 2.49 0 0 1-3.4 .9 1.46 1.46 0 0 1-.9-1.3 1.46 1.46 0 0 1 .8-1.3 2.04 2.04 0 0 1 2.3-.3 2.04 2.04 0 0 1 1.2 2" fill="none" stroke="#000" stroke-width=".25" stroke-dasharray="6.3 1.3 1.3 1.3 1.3 1.3" stroke-dashoffset="3.5"/>
<path d="M12.7 12.7h533.4v406.4h-533.4z" fill="none" stroke="#000" stroke-width=".5"/>
<path d="M12.7 419.1h188.8v9.6h-188.8z" fill-rule="evenodd" fill="#000"/>
<path d="M410.6 272a3.2 3.2 0 0 1-2.8-4.6 3.2 3.2 0 0 1 5.4-.3 3.2 3.2 0 0 1-2.4 4.9h-.2M422.5 272a3.2 3.2 0 0 1-2.8-4.6 3.2 3.2 0 0 1 5.4-.3 3.2 3.2 0 0 1-2.4 4.9h-.2" fill="none" stroke="#000" stroke-width=".25" stroke-dasharray="1.3 .6" stroke-dashoffset=".2" stroke-linecap="butt"/>
<path d="M397.9 324h47.3" fill="none" stroke="#000" stroke-width=".25" stroke-dasharray="15.2 1.3 1.3 1.3" stroke-dashoffset="3"/>
<path d="M83.9 195.4h69.6" fill="none" stroke="#000" stroke-width=".25" stroke-dasharray="15.2 1.3 1.3 1.3" stroke-dashoffset="1.4"/>
<path d="M118.7 195.4v-140.3" fill="none" stroke="#000" stroke-width=".25" stroke-dasharray="15.2 1.3 1.3 1.3" stroke-dashoffset="4.1"/>
<g fill="#000">
<path d="M342.2 61.8l3.2-1.2-2.6 2.1zM155.7 120.2l.9 .4-1.9 2.7zM417.8 314.2l3.1 1.1-3.3-.1zM423.6 306.6l.9 .5-2 2.7zM500.7 309.5l.7 .7-2.6 2.1zM493.5 327.5l3 1.3-.5 .9zM72.8 368.6l2.4-2.3-1.6 2.9zM170.3 368.3l3-1.6-2.4 2.4zM251.8 375.5l2.3 2.4-.8 .6z"/>
<path d="M232 31.9l3.3 .5-3.3 .5zM237.5 32.4l3.3-.5v1zM227.8 91.8l3.3 .6-3.3 .5zM237.5 92.4l3.3-.6v1.1zM482.1 71.5l3.3 .5-3.3 .5zM491.8 72l3.3-.5v1z"/>
<path d="M407.5 46.5l.5 3.3h-1.1zM406.9 205.2h1.1l-.5 3.3zM295.7 43.3h1l-.5 3.2zM296.2 59.2l.5 3.3h-1zM35.3 347.8h1l-.5 3.2zM35.8 376.4l.5 3.4h-1zM456.4 251.3h1l-.5 3.3zM456.9 283.2l.5 3.3h-1z"/>
<path d="M383.5 144l3.1 1.3 .3-.9zM388.3 198l3.4-.4-.3-1zM287 172.5l-.9 3.2 1 .2zM342.9 53.7l-.7 .7 2.7 2zM180.1 168.2l.6 3.3 .9-.3zM122.6 50.5l-2 2.7 2.7-2z"/>
<path d="M82.5 165.8l3.3 .1-.1-1zM151.5 155.4l.1 1 3.2-1z"/>
<path d="M72.1 192.1h1.1l-.6 3.3zM72.6 55.1l.6 3.3h-1.1z"/>
<path d="M388.9 195.4l3.3 .6-3.3 .5zM303.3 196l3.3-.6v1.1zM392.2 36.5l3.3-.4v.9zM363.5 36.1l3.3 .4-3.3 .5zM487.6 33.7l3.3-.5v1zM482.1 33.2l3.3 .5-3.3 .5zM174 406.6l3.3 .6-3.3 .5zM77.3 407.2l3.3-.6v1.1z"/>
<path d="M36.3 201h1.1l-.6 3.3zM36.8 42.4l.6 3.3h-1.1z"/>
<path d="M83.9 214.3l3.3-.5v1zM150.1 213.8l3.4 .5-3.4 .5z"/>
<path d="M185.2 223l3.3 .4-3.3 .5zM48.8 223.4l3.3-.4v.9z"/>
<path d="M286.7 259l3.3 .6-3.3 .5zM64.6 259.6l3.3-.6v1.1z"/>
<path d="M29.3 273h1l-.5 3.4zM29.8 301.8l.5 3.2h-1z"/>
<path d="M44.2 278.6h1l-.5 3.3zM44.7 296.2l.5 3.3h-1z"/>
<path d="M61.3 312.9l3.3 .5-3.3 .6zM90 313.4l3.3-.5v1.1zM97.9 266.3l3.3-.4v1zM253.3 265.9l3.3 .4-3.3 .6z"/>
<path d="M77.3 329.7l3.3-.5v1zM274 329.2l3.3 .5-3.3 .5zM404.2 359.9l3.3-.5v1zM429.5 359.4l3.3 .5-3.3 .5zM427.9 347.2l3.3 .5-3.3 .5zM432.8 347.7l3.3-.5v1zM404.2 347.1l3.3-.5v1zM410.4 346.6l3.3 .5-3.3 .5zM400.9 297.7l3.3 .5-3.3 .5zM422.5 298.2l3.3-.5v1zM400.9 242.5l3.3 .5-3.3 .5zM410.6 243l3.2-.5v1zM400.9 230.5l3.3 .5-3.3 .5zM422.5 231l3.3-.5v1z"/>
<path d="M451.2 320.8h1l-.5 3.3zM451.7 315.7l.5 3.3h-1z"/>
<path d="M231 396.3l2.8 1.9-.7 .8zM279.5 398.2l2.8-1.9-2.1 2.7z"/>
</g>
<g font-size="8.5">
<text x="447.2" y="391.5">SMITTY'S TPR FFB MOD</text>
<text x="434.4" y="411.4">C</text>
<text x="536.1" y="411.3">D</text>
</g>
<g font-size="8.1">
<text x="67.6" y="9.3">4</text>
<text x="207.3" y="9.3">3</text>
<text x="347" y="9.3">2</text>
<text x="486.7" y="9.3">1</text>
<text x="3.3" y="57">D</text>
<text x="549.4" y="57">D</text>
<text x="3" y="164.9">C</text>
<text x="549.1" y="164.9">C</text>
<text x="4" y="272.9">B</text>
<text x="550.1" y="272.9">B</text>
<text x="3.3" y="380.8">A</text>
<text x="549.4" y="380.8">A</text>
<text x="207.3" y="428.4">3</text>
<text x="347" y="428.4">2</text>
<text x="486.7" y="428.4">1</text>
</g>
<text font-size="6.9" x="466.4" y="376">6DOF PROJECT</text>
<text font-size="5.4" x="477.3" y="409.2">TPR FFB</text>
<g font-size="4.7">
<text x="288.1" y="22.8">.217 THRU</text>
<text x="162.8" y="28.8">.217 THRU</text>
<text x="290.7" y="28.4">0.315</text>
<text x="307.4" y="28.4">.084</text>
<text x="154.6" y="34.4">0.315</text>
<text x="171.3" y="34.4">.084 OPP SIDE</text>
<text x="241" y="31.4">0.084</text>
<text x="374.6" y="35.5">1.000</text>
<text x="469.1" y="32.7">0.084</text>
<text x="295.2" y="58.8" transform="rotate(-90 295.2 58.8)">0.500</text>
<text x="510.3" y="71">0.250</text>
<text x="171" y="88.5" transform="rotate(-63 171 88.5)">0.217</text>
<text x="71.7" y="91.9" transform="rotate(-90 71.7 91.9)">5.524</text>
<text x="248.9" y="91.3">0.250</text>
<text x="284.7" y="94.4" transform="rotate(-30 284.7 94.4)">0.217</text>
<text x="35.8" y="107.7" transform="rotate(-90 35.8 107.7)">6.375</text>
<text x="406.5" y="137.7" transform="rotate(-90 406.5 137.7)">6.375</text>
<text x="431.2" y="146.6">.217 THRU</text>
<text x="435.9" y="152.2">.471 X 90°</text>
<text x="117.3" y="159.7" transform="rotate(-8 117.3 159.7)">2.878 min.</text>
<text x="431.2" y="177.7">.217 THRU</text>
<text x="435.9" y="183.3">.471 X 90°</text>
<text x="428.5" y="188.9">OPP SIDE</text>
<text x="339" y="194.9">3.500</text>
<text x="112.9" y="213.3">2.740</text>
<text x="112.2" y="222.4">5.500</text>
<text x="287.8" y="224.5">2X</text>
<text x="301.1" y="224.5">.260 THRU ALL</text>
<text x="207.5" y="231.2">2X</text>
<text x="220.7" y="231.2">.260 THRU ALL</text>
<text x="296.2" y="230.1">.496 X 90° OPP SIDE</text>
<text x="407.4" y="230">0.719</text>
<text x="215.8" y="236.8">0.625</text>
<text x="239.1" y="236.8">.008</text>
<text x="299.5" y="235.7">0.625</text>
<text x="316.1" y="235.7">.008</text>
<text x="219.2" y="242.4">OPP SIDE</text>
<text x="378.4" y="242">0.250</text>
<text x="173.3" y="258.5">8.874</text>
<text x="171.5" y="265.3">6.250</text>
<text x="455.8" y="272.9" transform="rotate(-90 455.8 272.9)">1.125</text>
<text x="28.8" y="295.8" transform="rotate(-90 28.8 295.8)">1.000</text>
<text x="43.7" y="295.8" transform="rotate(-90 43.7 295.8)">0.563</text>
<text x="407.2" y="297.2">0.719</text>
<text x="435.9" y="299.8">1/4-20 Tapped Hole</text>
<text x="513.5" y="294.6" transform="rotate(-48 513.5 294.6)">1.250</text>
<text x="373.9" y="304.6" transform="rotate(12 373.9 304.6)">0.125</text>
<text x="72.3" y="312.4">1.000</text>
<text x="450.7" y="312.1" transform="rotate(-90 450.7 312.1)">0.330</text>
<text x="168.4" y="328.7">7.874</text>
<text x="515.1" y="340" transform="rotate(33 515.1 340)">0.500</text>
<text x="383" y="346">0.375</text>
<text x="442" y="346.6">0.063</text>
<text x="414.3" y="358.9">1.125</text>
<text x="34.8" y="369.8" transform="rotate(-90 34.8 369.8)">1.000</text>
<text x="48.5" y="388.6" transform="rotate(-52 48.5 388.6)">6.53</text>
<text x="133.6" y="387.5" transform="rotate(-37 133.6 387.5)">10.00</text>
<text x="260.7" y="386.1" transform="rotate(54 260.7 386.1)">R0.200</text>
<text x="54.2" y="391.4" transform="rotate(-52 54.2 391.4)">0.257</text>
<text x="139.4" y="390.9" transform="rotate(-37 139.4 390.9)">0.394</text>
<text x="113.7" y="406.1">3.937</text>
<text x="250.9" y="405.6" transform="rotate(4 250.9 405.6)">90°</text>
</g>
<g font-size="3.4">
<text x="434.6" y="383.6">TITLE:</text>
<text x="434.2" y="404">SIZE</text>
<text x="442.8" y="404">DWG. NO.</text>
<text x="535.9" y="404.1">REV</text>
<text x="478.2" y="417.6">SCALE: 1:1</text>
<text x="497.1" y="417.7">WEIGHT:</text>
<text x="523.9" y="417.6">SHEET 1 OF 1</text>
</g>
<g font-size="2.5">
<text x="456.1" y="417">TAS</text>
<text x="467.5" y="417.1">4/22</text>
</g>
<text font-size="2.4" x="399.2" y="372.1">UNLESS OTHERWISE SPECIFIED:</text>
<g font-size="2.2">
<text x="399.2" y="375.7">DIMENSIONS ARE IN INCHES</text>
<text x="399.2" y="378.3">TOLERANCES:</text>
<text x="399.2" y="381">FRACTIONAL</text>
<text x="399.2" y="383.7">TWO PLACE DECIMAL</text>
<text x="413.9" y="381">1/32</text>
<text x="425.6" y="383.7">0.010</text>
<text x="399.2" y="386.3">THREE PLACE DECIMAL</text>
<text x="399.2" y="389">ANGULAR:</text>
<text x="425.5" y="386.3">0.005</text>
<text x="399.2" y="391.6">MACH</text>
<text x="408.2" y="391.6">0.2</text>
<text x="412.8" y="391.6">BEND</text>
<text x="420.5" y="391.6">1/2</text>
<text x="434.4" y="417.1">DRAWN</text>
</g>
<text font-size="2.1" x="402.5" y="417.5">DO NOT SCALE DRAWING</text>
<g font-size="2">
<text x="398.6" y="396.5">BREAK SHARP CORNERS 1/32&quot;x45</text>
<text x="398.5" y="402.6">MATERIAL</text>
<text x="398.5" y="409.4">FINISH</text>
</g>
</svg>
